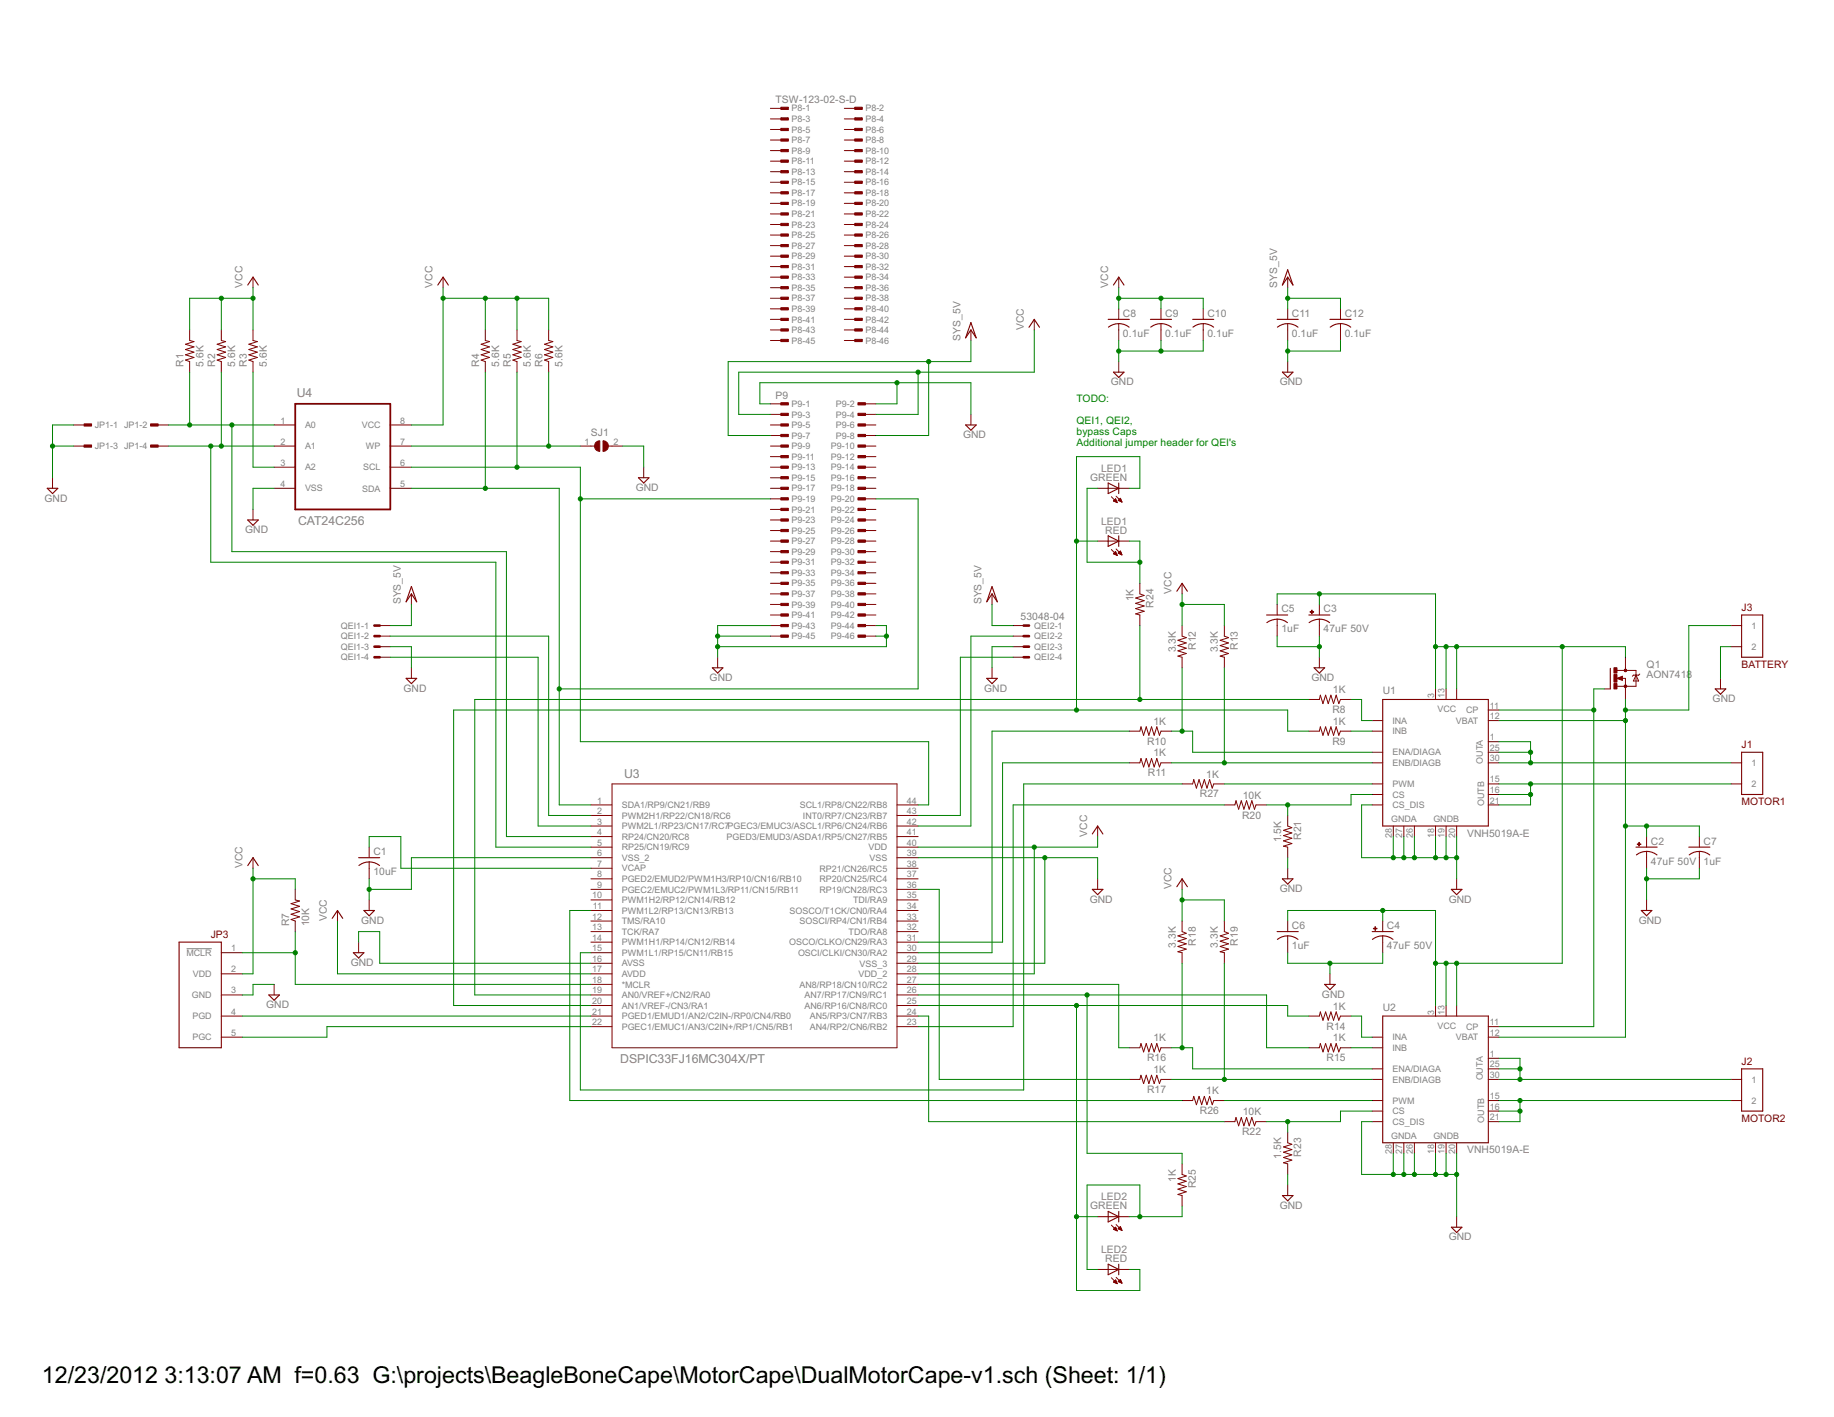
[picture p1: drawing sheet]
<svg xmlns="http://www.w3.org/2000/svg" width="279mm" height="216mm" viewBox="0 0 279 216" stroke-linecap="round" stroke-linejoin="round" font-family="sans-serif">
<path d="M28.4 144.5h3.9" fill="none" stroke="#808080" stroke-width=".15"/>
<g fill="none" stroke="#800000" stroke-width=".15">
<path d="M117.4 16.5h1.6M117.4 18.1h1.6M117.4 19.7h1.6M128.6 16.5h1.6M128.6 18.1h1.6M128.6 19.7h1.6M117.4 21.3h1.6M117.4 22.9h1.6M117.4 24.6h1.6M117.4 26.2h1.6M117.4 27.8h1.6M117.4 29.4h1.6"/>
<path d="M117.4 31h1.6M117.4 32.6h1.6M117.4 34.2h1.6M117.4 35.8h1.6M117.4 37.4h1.6M117.4 39h1.6M128.6 21.3h1.6M128.6 22.9h1.6M128.6 24.6h1.6M128.6 26.2h1.6M128.6 27.8h1.6M128.6 29.4h1.6"/>
<path d="M128.6 31h1.6M128.6 32.6h1.6M128.6 34.2h1.6M128.6 35.8h1.6M128.6 37.4h1.6M128.6 39h1.6M28.9 50.3v1.6l.6 .1-1.2 .5 1.2 .4-1.2 .4 1.2 .4-1.2 .4 1.2 .4-1.2 .4 .6 .2v1.6M33.7 50.3v1.6l.7 .1-1.3 .5 1.3 .4-1.3 .4 1.3 .4-1.3 .4 1.3 .4-1.3 .4 .6 .2v1.6M38.5 42.2v1.6M38.5 50.3v1.6l.7 .1-1.3 .5 1.3 .4-1.3 .4 1.3 .4-1.3 .4 1.3 .4-1.3 .4 .6 .2v1.6M67.5 42.2v1.6M73.9 50.3v1.6l.7 .1-1.3 .5 1.3 .4-1.3 .4 1.3 .4-1.3 .4 1.3 .4-1.3 .4 .6 .2v1.6"/>
<path d="M78.8 50.3v1.6l.6 .1-1.3 .5 1.3 .4-1.3 .4 1.3 .4-1.3 .4 1.3 .4-1.3 .4 .7 .2v1.6M83.6 50.3v1.6l.6 .1-1.2 .5 1.2 .4-1.2 .4 1.2 .4-1.2 .4 1.2 .4-1.2 .4 .6 .2v1.6M117.4 40.6h1.6M117.4 42.2h1.6M117.4 43.8h1.6M117.4 45.4h1.6M117.4 47.1h1.6M117.4 48.7h1.6M117.4 50.3h1.6M117.4 51.9h1.6M128.6 40.6h1.6M128.6 42.2h1.6"/>
<path d="M128.6 43.8h1.6M128.6 45.4h1.6M128.6 47.1h1.6M128.6 48.7h1.6M128.6 50.3h1.6M128.6 51.9h1.6M147.9 50.3v1.6M157.6 48.7v1.6M170.4 42.2v1.6M170.4 47.1v1.6M170.4 49.3v2.6M170.4 55.1v1.6"/>
<path d="M176.9 47.1v1.6M176.9 49.3v2.6M183.3 47.1v1.6M183.3 49.3v2.6M196.2 42.2v1.6M196.2 47.1v1.6M196.2 49.3v2.6M196.2 55.1v1.6M204.2 47.1v1.6M204.2 49.3v2.6M8 72.8v1.6M11.2 64.7h1.6"/>
<path d="M11.2 68h1.6M24.1 64.7h1.6M24.1 68h1.6M38.5 77.6v1.6M41.8 64.7h3.2M41.8 71.2h3.2M41.8 68h3.2M41.8 74.4h3.2M59.5 64.7h3.2M59.5 71.2h3.2M59.5 68h3.2M59.5 74.4h3.2"/>
<path d="M88.4 68h2.2M92.7 68h2.1M98.1 71.2v1.6M117.4 64.7h1.6M117.4 71.2h1.6M117.4 68h1.6M117.4 74.4h1.6M117.4 61.5h1.6M117.4 63.1h1.6M117.4 66.4h1.6M117.4 69.6h1.6M117.4 72.8h1.6"/>
<path d="M117.4 76h1.6M117.4 77.6h1.6M117.4 79.2h1.6M131.8 64.7h1.6M131.8 71.2h1.6M131.8 68h1.6M131.8 74.4h1.6M131.8 61.5h1.6M131.8 63.1h1.6M131.8 66.4h1.6M131.8 69.6h1.6M131.8 72.8h1.6"/>
<path d="M131.8 76h1.6M131.8 77.6h1.6M131.8 79.2h1.6M147.9 63.1v1.6M167.2 74.4h4.8M169.3 75.7l.9 .9M169.7 76.3h.4M169.7 76.2h.4M169.8 76.2h.2M169.8 76.4h.3M169.9 76.1h.1M169.9 76h.1"/>
<path d="M169.9 76l-.3 .3 .6 .3M169.9 76l.3 .6M170 76.5h.2M170 75.6l.9 .9M170.1 76.5h.1M170.3 76.2l.4-.3 .2 .6zM170.4 76.2h.4M170.4 76.3h.4M170.5 76.2h.3M170.5 76.1h.3M170.6 76h.1M170.6 76.3h.3"/>
<path d="M170.8 76.4h.1M170.9 76.5h.1M57.8 95.3h1.7M57.8 98.5h1.7M57.8 96.9h1.7M62.7 90.5v1.6M117.4 95.3h1.6M117.4 80.8h1.6M117.4 82.4h1.6M117.4 84.1h1.6M117.4 85.7h1.6M117.4 87.3h1.6"/>
<path d="M117.4 88.9h1.6M117.4 90.5h1.6M117.4 92.1h1.6M117.4 93.7h1.6M117.4 96.9h1.6M131.8 95.3h1.6M131.8 80.8h1.6M131.8 82.4h1.6M131.8 84.1h1.6M131.8 85.7h1.6M131.8 87.3h1.6M131.8 88.9h1.6"/>
<path d="M131.8 90.5h1.6M131.8 92.1h1.6M131.8 93.7h1.6M131.8 96.9h1.6M151.1 90.5v1.6M154.3 95.3h1.7M154.3 98.5h1.7M154.3 96.9h1.7M167.2 82.4h4.8M169.3 83.7l.9 .9M169.7 84.4h.4M169.7 84.3h.4"/>
<path d="M169.8 84.2h.2M169.8 84.5h.3M169.9 84.1h.1M169.9 84.1l-.3 .3 .6 .2M169.9 84.1l.3 .5M169.9 84.5h.3M170 83.7l.9 .8M170.1 84.6h.1M170.4 84.2h.4M170.4 84.3h.4M170.5 84.2h.3M170.5 84.1h.3"/>
<path d="M170.6 84.4h.3M170.6 84.1h.1M170.7 84h.1M170.7 84l-.4 .3 .6 .2M170.7 84l.2 .5M170.7 84.5h.2M170.9 84.5h.1M173.7 88.9v1.6l.6 .2-1.3 .4 1.3 .4-1.3 .4 1.3 .4-1.3 .4 1.3 .4-1.3 .4 .7 .2v1.6M180.1 95.3v1.6l.6 .3-1.2 .4 1.2 .4-1.2 .4 1.2 .4-1.2 .4 1.2 .4-1.2 .4 .6 .1v1.6M180.1 88.9v1.6M186.5 95.3v1.6l.7 .3-1.3 .4 1.3 .4-1.3 .4 1.3 .4-1.3 .4 1.3 .4-1.3 .4 .6 .1v1.6M194.6 92.1v1.6"/>
<path d="M194.6 94.3v2.6M201 92.1v1.6M201 94.3v2.6M263.7 95.3h1.6M263.7 98.5h1.6M57.8 100.1h1.7M62.7 101.7v1.7M93.2 119.4h43.5v40.2h-43.5zM109.3 100.1v1.6M151.1 101.7v1.7M154.3 100.1h1.7M172 111.4h1.7l.1-.7 .4 1.3 .4-1.3 .4 1.3 .4-1.3 .4 1.3 .4-1.3 .4 1.3 .3-.6h1.6"/>
<path d="M172 116.2h1.7l.1-.6 .4 1.3 .4-1.3 .4 1.3 .4-1.3 .4 1.3 .4-1.3 .4 1.3 .3-.7h1.6M180.1 119.4h1.6l.2-.6 .4 1.3 .4-1.3 .4 1.3 .4-1.3 .4 1.3 .4-1.3 .4 1.3 .2-.7h1.6M199.4 111.4h1.6l.1-.7 .4 1.3 .5-1.3 .4 1.3 .4-1.3 .4 1.3 .4-1.3 .4 1.3 .2-.6h1.6M199.4 106.6h1.6l.1-.7 .4 1.3 .5-1.3 .4 1.3 .4-1.3 .4 1.3 .4-1.3 .4 1.3 .2-.6h1.6M201 100.1v1.6M209 119.4h1.7M209 109.8h1.7M209 111.4h1.7M209 114.6h1.7M209 116.2h1.7M218.7 105v1.6M220.3 105v1.6"/>
<path d="M221.9 105v1.6M226.7 119.4h1.6M226.7 109.8h1.6M226.7 114.6h1.6M226.7 116.2h1.6M226.7 113h1.6M226.7 108.2h1.6M244.4 105h.9M246.4 102.2h2.8v2.4h-2.8M246.4 103.4l.8-.4v.7zM247.1 103.4h.5v3.2M247.6 100.1v2.1"/>
<path d="M249.2 102.9l.4 .9h-.8zM249.8 102.7l-.2 .2h-.8l-.1 .1M262.1 103.4v1.6M263.7 119.4h1.6M263.7 116.2h1.6M38.5 130.7v1.6M45 135.5v1.6l.6 .2-1.3 .4 1.3 .4-1.3 .4 1.3 .4-1.3 .4 1.3 .4-1.3 .4 .7 .2v1.6M51.4 138.7v1.6M56.2 129.1v1.6M56.2 131.3v2.6M56.2 137.1v1.6M90 122.6h3.2"/>
<path d="M90 124.2h3.2M90 125.9h3.2M90 127.5h3.2M90 129.1h3.2M90 130.7h3.2M90 132.3h3.2M90 133.9h3.2M90 135.5h3.2M90 137.1h3.2M90 138.7h3.2M136.7 122.6h3.2M136.7 124.2h3.2"/>
<path d="M136.7 125.9h3.2M136.7 127.5h3.2M136.7 129.1h3.2M136.7 130.7h3.2M136.7 132.3h3.2M136.7 133.9h3.2M136.7 135.5h3.2M136.7 137.1h3.2M136.7 138.7h3.2M167.2 125.9v1.6M167.2 133.9v1.6M180.1 133.9v1.6"/>
<path d="M186.5 122.6h1.6l.2-.6 .4 1.3 .4-1.3 .4 1.3 .4-1.3 .4 1.3 .4-1.3 .4 1.3 .2-.7h1.7M196.2 124.2v1.7l.6 .2-1.3 .4 1.3 .4-1.3 .4 1.3 .4-1.3 .4 1.3 .4-1.3 .4 .7 .2v1.6M196.2 132.3v1.6M209 122.6h1.7M209 121.1h1.7M212.3 125.9v1.6M213.9 125.9v1.6M215.5 125.9v1.6M218.7 125.9v1.6M220.3 125.9v1.6M221.9 125.9v1.6M221.9 133.9v1.6"/>
<path d="M226.7 122.6h1.6M226.7 121.1h1.6M250.8 127.5v1.6M250.8 129.7v2.6M250.8 137.1v1.6M258.9 127.5v1.6M258.9 129.7v2.6M33.7 145.2h3.2M33.7 148.4h3.2M33.7 151.6h3.2M33.7 154.8h3.2M33.7 158h3.2"/>
<path d="M41.8 150v1.6M54.6 143.6v1.6M90 140.3h3.2M90 141.9h3.2M90 143.6h3.2M90 145.2h3.2M90 146.8h3.2M90 148.4h3.2M90 150h3.2M90 151.6h3.2M90 153.2h3.2M90 154.8h3.2"/>
<path d="M90 156.4h3.2M136.7 140.3h3.2M136.7 141.9h3.2M136.7 143.6h3.2M136.7 145.2h3.2M136.7 146.8h3.2M136.7 148.4h3.2M136.7 150h3.2M136.7 151.6h3.2M136.7 153.2h3.2M136.7 154.8h3.2M136.7 156.4h3.2"/>
<path d="M172 159.6h1.7l.1-.6 .4 1.3 .4-1.3 .4 1.3 .4-1.3 .4 1.3 .4-1.3 .4 1.3 .3-.7h1.6M180.1 140.3v1.6l.6 .3-1.2 .4 1.2 .4-1.2 .4 1.2 .4-1.2 .4 1.2 .4-1.2 .4 .6 .2v1.6M186.5 140.3v1.6l.7 .3-1.3 .4 1.3 .4-1.3 .4 1.3 .4-1.3 .4 1.3 .4-1.3 .4 .6 .2v1.6M196.2 140.3v1.6M196.2 142.6v2.6M199.4 154.8h1.6l.1-.6 .4 1.2 .5-1.2 .4 1.2 .4-1.2 .4 1.2 .4-1.2 .4 1.2 .2-.6h1.6M199.4 159.6h1.6l.1-.6 .4 1.3 .5-1.3 .4 1.3 .4-1.3 .4 1.3 .4-1.3 .4 1.3 .2-.7h1.6M202.6 148.4v1.6M209 159.6h1.7M209 158h1.7M210.7 140.3v1.6M210.7 142.6v2.6"/>
<path d="M218.7 153.2v1.6M220.3 153.2v1.6M221.9 153.2v1.6M226.7 156.4h1.6M226.7 158h1.6M172 164.5h1.7l.1-.7 .4 1.3 .4-1.3 .4 1.3 .4-1.3 .4 1.3 .4-1.3 .4 1.3 .3-.6h1.6M180.1 167.7h1.6l.2-.7 .4 1.3 .4-1.3 .4 1.3 .4-1.3 .4 1.3 .4-1.3 .4 1.3 .2-.6h1.6M180.1 177.3v1.6l.6 .3-1.2 .4 1.2 .4-1.2 .4 1.2 .4-1.2 .4 1.2 .4-1.2 .4 .6 .2v1.6M186.5 170.9h1.6l.2-.6 .4 1.2 .4-1.2 .4 1.2 .4-1.2 .4 1.2 .4-1.2 .4 1.2 .2-.6h1.7M196.2 172.5v1.6l.6 .2-1.3 .5 1.3 .4-1.3 .4 1.3 .4-1.3 .4 1.3 .4-1.3 .4 .7 .1v1.6M209 162.9h1.7M209 164.5h1.7"/>
<path d="M209 167.7h1.7M209 169.3h1.7M209 170.9h1.7M212.3 174.1v1.6M213.9 174.1v1.6M215.5 174.1v1.6M218.7 174.1v1.6M220.3 174.1v1.6M221.9 174.1v1.6M226.7 162.9h1.6M226.7 164.5h1.6M226.7 167.7h1.6"/>
<path d="M226.7 161.2h1.6M226.7 169.3h1.6M226.7 170.9h1.6M263.7 164.5h1.6M263.7 167.7h1.6M167.2 193.4h4.8M167.2 185.4h4.8M169.3 194.7l.9 .9M169.3 186.7l.9 .8M169.7 195.4h.4M169.7 195.3h.4M169.7 187.3h.4"/>
<path d="M169.7 195.2h.4M169.7 187.2h.4M169.8 187.1h.2M169.8 195.4h.3M169.8 195.2h.2M169.9 187.4h.2M169.9 187.1h.1M169.9 195.1h.1M169.9 187h.1M169.9 195l-.3 .3 .6 .3M169.9 195l.3 .6M169.9 195h.1"/>
<path d="M169.9 187l-.3 .3 .6 .2M169.9 187l.3 .5M170 195.5h.2M170 187.5h.2M170 194.6l.9 .9M170 186.6l.9 .9M170.1 195.6h.1M170.2 187.5h.1M170.3 187.2l.4-.3 .2 .6zM170.4 187.2h.4M170.4 195.2h.4M170.4 195.3h.4"/>
<path d="M170.4 187.1h.4M170.5 195.2h.3M170.5 187.3h.3M170.5 187.1h.3M170.5 195.1h.3M170.6 187h.1M170.6 195.4h.3M170.6 195h.1M170.6 187.3h.3M170.6 186.9h.1M170.7 194.9l-.4 .4 .6 .2M170.7 194.9l.2 .6"/>
<path d="M170.7 195.4h.2M170.8 187.4h.1M170.9 195.5h.1M170.9 187.5h.1M196.2 180.6v1.6M221.9 185.4v1.6"/>
</g>
<g fill="none" stroke="#800000" stroke-width=".17">
<path d="M37.7 43.4l.8-1.2 .8 1.2M66.7 43.4l.8-1.2 .8 1.2M147.9 49.1l.8 2.4-.8-1.2-.8 1.2zM156.8 49.9l.8-1.2 .8 1.2M168.8 48.7h3.2M169.6 43.4l.8-1.2 .8 1.2M169.6 56.7h1.6l-.8 .8zM170.4 49.3a2.64 2.64 0 0 1 1.6 .5M170.4 49.3a2.45 2.45 0 0 0-1.5 .5M175.3 48.7h3.2M176.9 49.3a2.77 2.77 0 0 1 1.6 .5M176.9 49.3a2.45 2.45 0 0 0-1.6 .5"/>
<path d="M181.7 48.7h3.2M183.3 49.3a2.77 2.77 0 0 1 1.6 .5M183.3 49.3a2.45 2.45 0 0 0-1.6 .5M194.6 48.7h3.2M195.4 56.7h1.6l-.8 .8zM196.2 49.3a2.64 2.64 0 0 1 1.5 .5M196.2 49.3a2.45 2.45 0 0 0-1.6 .5M196.2 41.1l.8 2.3-.8-1.2-.8 1.2zM202.6 48.7h3.2M204.2 49.3a2.64 2.64 0 0 1 1.6 .5M204.2 49.3a2.45 2.45 0 0 0-1.6 .5M7.2 74.4h1.6l-.8 .8z"/>
<path d="M37.7 79.2h1.6l-.8 .8zM97.3 72.8h1.6l-.8 .8zM147.1 64.7h1.6l-.8 .9zM168.8 73.6l1.6 .8-1.6 .8zM170.4 73.6v1.6M62.7 89.4l.8 2.3-.8-1.2-.8 1.2zM151.1 89.4l.8 2.3-.8-1.2-.8 1.2zM168.8 81.6l1.6 .8-1.6 .8zM170.4 81.6v1.6M179.3 90.1l.8-1.2 .8 1.2M193 93.7h3.2M193 94.9a2.58 2.58 0 0 1 3.1 0"/>
<path d="M199.4 93.7h3.2M199.4 94.9a2.58 2.58 0 0 1 3.2 0M265.3 93.7h3.2v6.4h-3.2zM61.9 103.4h1.6l-.8 .8zM108.5 101.7h1.6l-.8 .9zM150.3 103.4h1.6l-.8 .8zM200.2 101.7h1.6l-.8 .9zM210.7 106.6h16v19.3h-16zM245.3 101.8v3.2M261.3 105h1.6l-.8 .8zM265.3 114.6h3.2v6.5h-3.2zM37.7 131.9l.8-1.2 .8 1.2"/>
<path d="M50.6 139.9l.8-1.2 .8 1.2M54.6 130.7h3.2M54.7 131.9a2.53 2.53 0 0 1 3.1 0M55.4 138.7h1.6l-.8 .8zM166.4 135.5h1.6l-.8 .8zM166.4 127.1l.8-1.2 .8 1.2M179.3 135.1l.8-1.2 .8 1.2M195.4 133.9h1.6l-.8 .8zM221.1 135.5h1.6l-.8 .8zM249.2 129.1h3.3M249.3 130.3a2.5 2.5 0 0 1 3.1 0M250 138.7h1.7l-.9 .8z"/>
<path d="M257.3 129.1h3.2M257.3 130.3a2.5 2.5 0 0 1 3.2 0M27.3 143.6h6.4v16h-6.4zM41 151.6h1.6l-.8 .8zM53.8 145.2h1.6l-.8 .8zM194.6 141.9h3.2M194.6 143.1a2.5 2.5 0 0 1 3.1 0M201.8 150h1.6l-.8 .8zM209 141.9h3.3M209.1 143.1a2.5 2.5 0 0 1 3.1 0M210.7 154.8h16v19.3h-16zM265.3 162.9h3.2v6.4h-3.2z"/>
<path d="M168.8 184.6l1.6 .8-1.6 .8zM168.8 192.6l1.6 .8-1.6 .8zM170.4 184.6v1.6M170.4 192.6v1.6M195.4 182.2h1.6l-.8 .8zM221.1 187h1.6l-.8 .8z"/>
</g>
<path d="M247.1 103.2l-.6 .2 .6 .1v-.1h-.2" fill="none" stroke="#800000" stroke-width=".21"/>
<g fill="#800000" stroke="#800000" stroke-width=".15">
<path d="M91.9 67.2a.8 .8 0 0 1 .8 .8 .8 .8 0 0 1-.8 .8z" fill-rule="evenodd"/>
<path d="M90.8 67.4l.6-.2v1.6a.81 .81 0 0 1-.8-.6 .81 .81 0 0 1 .2-.8z" fill-rule="evenodd"/>
<circle cx="247.6" cy="104.6" r=".21"/>
<circle cx="247.6" cy="102.1" r=".21"/>
</g>
<g fill="#800000" stroke="#800000" stroke-width=".15">
<path d="M245.9 104.2h.4v.8h-.4z"/>
<path d="M245.9 101.7h.4v.9h-.4z"/>
<path d="M245.9 102.8h.4v1.1h-.4z"/>
<path d="M119 16.3h1.1v.4h-1.1z"/>
<path d="M130.2 16.3h1.2v.4h-1.2z"/>
<path d="M119 17.9h1.1v.4h-1.1z"/>
<path d="M130.2 17.9h1.2v.4h-1.2z"/>
<path d="M119 19.6h1.1v.3h-1.1z"/>
<path d="M130.2 19.6h1.2v.3h-1.2z"/>
<path d="M119 21.2h1.1v.3h-1.1z"/>
<path d="M130.2 21.2h1.2v.3h-1.2z"/>
<path d="M119 22.8h1.1v.3h-1.1z"/>
<path d="M130.2 22.8h1.2v.3h-1.2z"/>
<path d="M119 24.4h1.1v.3h-1.1z"/>
<path d="M130.2 24.4h1.2v.3h-1.2z"/>
<path d="M119 26h1.1v.3h-1.1z"/>
<path d="M130.2 26h1.2v.3h-1.2z"/>
<path d="M119 27.6h1.1v.3h-1.1z"/>
<path d="M130.2 27.6h1.2v.3h-1.2z"/>
<path d="M119 29.2h1.1v.3h-1.1z"/>
<path d="M130.2 29.2h1.2v.3h-1.2z"/>
<path d="M119 30.8h1.1v.4h-1.1z"/>
<path d="M130.2 30.8h1.2v.4h-1.2z"/>
<path d="M119 32.4h1.1v.4h-1.1z"/>
<path d="M130.2 32.4h1.2v.4h-1.2z"/>
<path d="M119 34h1.1v.4h-1.1z"/>
<path d="M130.2 34h1.2v.4h-1.2z"/>
<path d="M119 35.6h1.1v.4h-1.1z"/>
<path d="M130.2 35.6h1.2v.4h-1.2z"/>
<path d="M119 37.3h1.1v.3h-1.1z"/>
<path d="M130.2 37.3h1.2v.3h-1.2z"/>
<path d="M119 38.9h1.1v.3h-1.1z"/>
<path d="M130.2 38.9h1.2v.3h-1.2z"/>
<path d="M119 40.4h1.1v.4h-1.1z"/>
<path d="M130.2 40.4h1.2v.4h-1.2z"/>
<path d="M119 42.1h1.1v.3h-1.1z"/>
<path d="M130.2 42.1h1.2v.3h-1.2z"/>
<path d="M119 43.7h1.1v.3h-1.1z"/>
<path d="M130.2 43.7h1.2v.3h-1.2z"/>
<path d="M119 45.3h1.1v.3h-1.1z"/>
<path d="M130.2 45.3h1.2v.3h-1.2z"/>
<path d="M119 46.9h1.1v.3h-1.1z"/>
<path d="M130.2 46.9h1.2v.3h-1.2z"/>
<path d="M119 48.5h1.1v.3h-1.1z"/>
<path d="M130.2 48.5h1.2v.3h-1.2z"/>
<path d="M119 50.1h1.1v.3h-1.1z"/>
<path d="M130.2 50.1h1.2v.3h-1.2z"/>
<path d="M119 51.7h1.1v.3h-1.1z"/>
<path d="M130.2 51.7h1.2v.3h-1.2z"/>
<path d="M119 61.4h1.1v.3h-1.1z"/>
<path d="M130.7 61.4h1.1v.3h-1.1z"/>
<path d="M119 63h1.1v.3h-1.1z"/>
<path d="M130.7 63h1.1v.3h-1.1z"/>
<path d="M119 64.6h1.1v.3h-1.1z"/>
<path d="M130.7 64.6h1.1v.3h-1.1z"/>
<path d="M119 66.2h1.1v.3h-1.1z"/>
<path d="M130.7 66.2h1.1v.3h-1.1z"/>
<path d="M119 67.8h1.1v.3h-1.1z"/>
<path d="M130.7 67.8h1.1v.3h-1.1z"/>
<path d="M119 69.4h1.1v.3h-1.1z"/>
<path d="M130.7 69.4h1.1v.3h-1.1z"/>
<path d="M119 71h1.1v.4h-1.1z"/>
<path d="M130.7 71h1.1v.4h-1.1z"/>
<path d="M119 72.6h1.1v.4h-1.1z"/>
<path d="M130.7 72.6h1.1v.4h-1.1z"/>
<path d="M119 74.2h1.1v.4h-1.1z"/>
<path d="M130.7 74.2h1.1v.4h-1.1z"/>
<path d="M119 75.8h1.1v.4h-1.1z"/>
<path d="M130.7 75.8h1.1v.4h-1.1z"/>
<path d="M119 77.4h1.1v.4h-1.1z"/>
<path d="M130.7 77.4h1.1v.4h-1.1z"/>
<path d="M119 79.1h1.1v.3h-1.1z"/>
<path d="M130.7 79.1h1.1v.3h-1.1z"/>
<path d="M119 80.7h1.1v.3h-1.1z"/>
<path d="M130.7 80.7h1.1v.3h-1.1z"/>
<path d="M119 82.3h1.1v.3h-1.1z"/>
<path d="M130.7 82.3h1.1v.3h-1.1z"/>
<path d="M119 83.9h1.1v.3h-1.1z"/>
<path d="M130.7 83.9h1.1v.3h-1.1z"/>
<path d="M119 85.5h1.1v.3h-1.1z"/>
<path d="M130.7 85.5h1.1v.3h-1.1z"/>
<path d="M119 87.1h1.1v.3h-1.1z"/>
<path d="M130.7 87.1h1.1v.3h-1.1z"/>
<path d="M119 88.7h1.1v.3h-1.1z"/>
<path d="M130.7 88.7h1.1v.3h-1.1z"/>
<path d="M119 90.3h1.1v.4h-1.1z"/>
<path d="M130.7 90.3h1.1v.4h-1.1z"/>
<path d="M119 91.9h1.1v.4h-1.1z"/>
<path d="M130.7 91.9h1.1v.4h-1.1z"/>
<path d="M119 93.5h1.1v.4h-1.1z"/>
<path d="M130.7 93.5h1.1v.4h-1.1z"/>
<path d="M119 95.1h1.1v.4h-1.1z"/>
<path d="M130.7 95.1h1.1v.4h-1.1z"/>
<path d="M119 96.8h1.1v.3h-1.1z"/>
<path d="M130.7 96.8h1.1v.3h-1.1z"/>
<path d="M12.8 64.6h1.1v.3h-1.1z"/>
<path d="M22.9 64.6h1.2v.3h-1.2z"/>
<path d="M12.8 67.8h1.1v.3h-1.1z"/>
<path d="M22.9 67.8h1.2v.3h-1.2z"/>
<path d="M249.4 128.6h.6v.1h-.6z"/>
<path d="M249.7 128.4v.5z"/>
<path d="M199.6 93.2h.5v.1h-.5z"/>
<path d="M199.8 93h.1v.5h-.1z"/>
<path d="M209.2 141.4h.6v.1h-.6z"/>
<path d="M209.5 141.2v.6z"/>
</g>
<path d="M45 61.5h14.5v16.1h-14.5z" fill="none" stroke="#800000" stroke-width=".28"/>
<path d="M57 95.3h.8M57 96.9h.8M57 98.5h.8M156 95.3h.8M156 96.9h.8M156 98.5h.8M57 100.1h.8M156 100.1h.8" fill="none" stroke="#800000" stroke-width=".4"/>
<g fill="none" stroke="#008000" stroke-width=".15">
<path d="M28.9 56.7v8M33.7 45.4v4.9M33.7 56.7v11.3M38.5 43.8v6.5M38.5 56.7v14.5h3.3M38.5 45.4h-9.6v4.9M67.5 43.8v20.9h-4.8M67.5 45.4h16.1v4.9M73.9 45.4v4.9M73.9 56.7v17.7M78.8 45.4v4.9M78.8 56.7v14.5"/>
<path d="M83.6 56.7v11.3M136.7 58.3v3.2h-3.3M139.9 56.7v6.4h-6.5M141.5 55.1v11.3h-8.1M147.9 51.9v3.2h-37v11.3h6.5M157.6 50.3v6.4h-45.1v6.4h4.9M170.4 43.8v3.3M170.4 51.9v3.2M170.4 45.4h12.9v1.7M176.9 45.4v1.7M176.9 51.9v1.6M183.3 51.9v1.6h-12.9"/>
<path d="M196.2 43.8v3.3M196.2 51.9v3.2M196.2 45.4h8v1.7M204.2 51.9v1.6h-8M8 68h3.2M11.2 64.7h-3.2v8.1M25.7 64.7h16.1M25.7 68h16.1M32.1 68v17.7h43.4v43.4h14.5M35.3 64.7v19.4h41.9v43.4h12.8M41.8 74.4h-3.3v3.2M62.7 74.4h22.5v48.2h4.8"/>
<path d="M62.7 71.2h25.7v41.8h53.1v9.6h-1.6M62.7 68h25.7M88.4 76h29M94.8 68h3.3v3.2M117.4 61.5h-1.6v-3.2h32.1v4.8M133.4 76h6.5v29h-54.7M167.2 74.4h-1.6v11.3h8.1M172 74.4h1.7v-4.8h-9.7v38.6M59.5 98.5h3.2v3.2M59.5 96.9h24.1v27.3h6.4M62.7 92.1v3.2h-3.2M109.3 96.9h8.1"/>
<path d="M117.4 95.3h-8.1v4.8M133.4 95.3h1.6v3.2h-25.7M133.4 96.9h1.6M151.1 92.1v3.2h3.2M154.3 98.5h-3.2v3.2M154.3 96.9h-6.4v29h-8M164 82.4h3.2M172 82.4h1.7v6.5M173.7 95.3v11.3M180.1 90.5v4.8M180.1 92.1h6.4v3.2M194.6 92.1v-1.6h24.1v14.5"/>
<path d="M194.6 96.9v1.6h6.4M201 90.5v1.6M201 96.9v3.2M218.7 98.5h28.9v1.6M220.3 98.5v6.5M221.9 98.5v6.5M238 98.5v48.3h-19.3M263.7 98.5h-1.6v4.9M263.7 95.3h-6.4v12.9h-9.7M59.5 100.1h22.5v25.8h8M154.3 100.1h-8v24.1h-6.4M172 111.4h-20.9v33.8h-11.2"/>
<path d="M172 116.2h-19.3v27.4h-12.8M178.5 116.2h30.5M178.5 111.4h3.2v3.2h27.3M180.1 119.4h-24.1v46.7h-67.6v-20.9h1.6M180.1 101.7v9.7M186.5 119.4h22.5M186.5 101.7v14.5M199.4 111.4h-3.2v-3.2h-127.1v45h20.9M199.4 106.6h-127.1v45h17.7M205.8 106.6h1.6v3.2h1.6M205.8 111.4h3.2M228.3 108.2h14.5"/>
<path d="M228.3 109.8h19.3M228.3 116.2h35.4M228.3 114.6h4.9M228.3 113h4.9v3.2M228.3 119.4h35.4M233.2 119.4v3.2h-4.9M244.4 105h-1.6v51.4h-14.5M247.6 106.6v51.4h-19.3M38.5 132.3v16.1h-1.6M38.5 133.9h6.5v1.6M56.2 129.1v-1.6h4.9v4.8h28.9M56.2 133.9v3.2"/>
<path d="M90 138.7h-3.2v29h93.3M90 130.7h-27.3v4.8h-6.5M139.9 130.7h27.3v3.2M139.9 135.5h3.2v29h28.9M157.6 129.1v19.3h-17.7M159.2 130.7v16.1h-19.3M167.2 127.5v1.6h-27.3M180.1 135.5v4.8M180.1 137.1h6.4v3.2M186.5 122.6h-32.2v33.8h-14.4M196.2 122.6v1.6M196.2 130.7v1.6"/>
<path d="M209 122.6h-1.6v8.1h14.5M209 121.1h-3.2v1.5h-12.8M210.7 138.7v1.6M212.3 127.5v3.2M213.9 127.5v3.2M215.5 127.5v3.2M218.7 127.5v3.2M220.3 127.5v3.2M221.9 127.5v6.4M228.3 121.1h4.9M247.6 125.9h11.3v1.6M250.8 125.9v1.6"/>
<path d="M250.8 132.3v4.8M258.9 132.3v1.6h-8.1M36.9 145.2h8.1M36.9 154.8h53.1M41.8 150h-3.3v1.6h-1.6M45 141.9v8.1h45M51.4 140.3v8.1h38.6M54.6 143.6v-1.7h3.2v4.9h32.2M90 156.4h-40.2v1.6h-12.9M139.9 153.2h56.3v1.6h3.2M139.9 154.8h1.6v16.1h45M139.9 151.6h53.1v8h6.4"/>
<path d="M139.9 150h30.5v9.6h1.6M164 153.2v43.4h9.7v-3.2h-1.7M165.6 151.6v24.1h14.5v1.6M178.5 159.6h3.2v3.3h27.3M180.1 146.8v12.8M186.5 146.8v17.7M196.2 145.2v1.6h14.5v-1.6M196.2 140.3v-1.6h22.5v14.5M202.6 146.8v1.6M205.8 154.8h1.6v3.2h1.6M205.8 159.6h3.2M220.3 146.8v6.4"/>
<path d="M221.9 146.8v6.4M178.5 164.5h30.5M186.5 167.7h22.5M196.2 170.9v1.6M196.2 178.9v1.7M209 170.9h-1.6v8h14.5M209 169.3h-4.8v1.6h-11.2M212.3 175.7v3.2M213.9 175.7v3.2M215.5 175.7v3.2M218.7 175.7v3.2M220.3 175.7v3.2"/>
<path d="M221.9 175.7v9.7M228.3 164.5h35.4M228.3 162.9h3.3M228.3 161.2h3.3v3.3M228.3 167.7h35.4M228.3 169.3h3.3M231.6 167.7v3.2h-3.3M164 185.4h3.2M173.7 185.4v-4.8h-8.1v12.8h1.6M180.1 183.8v1.6h-8.1"/>
</g>
<g fill="#008000" stroke="#008000" stroke-width=".15">
<circle cx="220.3" cy="146.8" r=".32"/>
<circle cx="220.3" cy="98.5" r=".32"/>
<circle cx="221.9" cy="98.5" r=".32"/>
<circle cx="238" cy="98.5" r=".32"/>
<circle cx="221.9" cy="146.8" r=".32"/>
<circle cx="210.7" cy="138.7" r=".32"/>
<circle cx="218.7" cy="146.8" r=".32"/>
<circle cx="218.7" cy="98.5" r=".32"/>
<circle cx="201" cy="90.5" r=".32"/>
<circle cx="242.8" cy="108.2" r=".32"/>
<circle cx="247.6" cy="109.8" r=".32"/>
<circle cx="247.6" cy="108.2" r=".32"/>
<circle cx="247.6" cy="125.9" r=".32"/>
<circle cx="250.8" cy="125.9" r=".32"/>
<circle cx="213.9" cy="130.7" r=".32"/>
<circle cx="215.5" cy="130.7" r=".32"/>
<circle cx="218.7" cy="130.7" r=".32"/>
<circle cx="220.3" cy="130.7" r=".32"/>
<circle cx="221.9" cy="130.7" r=".32"/>
<circle cx="212.3" cy="130.7" r=".32"/>
<circle cx="213.9" cy="178.9" r=".32"/>
<circle cx="215.5" cy="178.9" r=".32"/>
<circle cx="218.7" cy="178.9" r=".32"/>
<circle cx="220.3" cy="178.9" r=".32"/>
<circle cx="221.9" cy="178.9" r=".32"/>
<circle cx="212.3" cy="178.9" r=".32"/>
<circle cx="8" cy="68" r=".32"/>
<circle cx="56.2" cy="135.5" r=".32"/>
<circle cx="159.2" cy="130.7" r=".32"/>
<circle cx="109.3" cy="96.9" r=".32"/>
<circle cx="109.3" cy="98.5" r=".32"/>
<circle cx="135" cy="96.9" r=".32"/>
<circle cx="136.7" cy="58.3" r=".32"/>
<circle cx="202.6" cy="146.8" r=".32"/>
<circle cx="201" cy="98.5" r=".32"/>
<circle cx="250.8" cy="133.9" r=".32"/>
<circle cx="170.4" cy="53.5" r=".32"/>
<circle cx="176.9" cy="53.5" r=".32"/>
<circle cx="196.2" cy="53.5" r=".32"/>
<circle cx="233.2" cy="114.6" r=".32"/>
<circle cx="233.2" cy="116.2" r=".32"/>
<circle cx="233.2" cy="119.4" r=".32"/>
<circle cx="233.2" cy="121.1" r=".32"/>
<circle cx="231.6" cy="164.5" r=".32"/>
<circle cx="231.6" cy="162.9" r=".32"/>
<circle cx="231.6" cy="169.3" r=".32"/>
<circle cx="231.6" cy="167.7" r=".32"/>
<circle cx="28.9" cy="64.7" r=".32"/>
<circle cx="35.3" cy="64.7" r=".32"/>
<circle cx="33.7" cy="68" r=".32"/>
<circle cx="32.1" cy="68" r=".32"/>
<circle cx="33.7" cy="45.4" r=".32"/>
<circle cx="38.5" cy="45.4" r=".32"/>
<circle cx="73.9" cy="45.4" r=".32"/>
<circle cx="78.8" cy="45.4" r=".32"/>
<circle cx="67.5" cy="45.4" r=".32"/>
<circle cx="38.5" cy="133.9" r=".32"/>
<circle cx="180.1" cy="137.1" r=".32"/>
<circle cx="180.1" cy="92.1" r=".32"/>
<circle cx="157.6" cy="129.1" r=".32"/>
<circle cx="139.9" cy="56.7" r=".32"/>
<circle cx="176.9" cy="45.4" r=".32"/>
<circle cx="170.4" cy="45.4" r=".32"/>
<circle cx="83.6" cy="68" r=".32"/>
<circle cx="78.8" cy="71.2" r=".32"/>
<circle cx="88.4" cy="76" r=".32"/>
<circle cx="73.9" cy="74.4" r=".32"/>
<circle cx="85.2" cy="105" r=".32"/>
<circle cx="45" cy="145.2" r=".32"/>
<circle cx="186.5" cy="116.2" r=".32"/>
<circle cx="180.1" cy="111.4" r=".32"/>
<circle cx="186.5" cy="164.5" r=".32"/>
<circle cx="180.1" cy="159.6" r=".32"/>
<circle cx="196.2" cy="122.6" r=".32"/>
<circle cx="173.7" cy="106.6" r=".32"/>
<circle cx="165.6" cy="151.6" r=".32"/>
<circle cx="196.2" cy="170.9" r=".32"/>
<circle cx="141.5" cy="55.1" r=".32"/>
<circle cx="196.2" cy="45.4" r=".32"/>
<circle cx="173.7" cy="85.7" r=".32"/>
<circle cx="164" cy="108.2" r=".32"/>
<circle cx="164" cy="82.4" r=".32"/>
<circle cx="173.7" cy="185.4" r=".32"/>
<circle cx="164" cy="153.2" r=".32"/>
<circle cx="164" cy="185.4" r=".32"/>
</g>
<g font-size="4">
<text x="6.4" y="210.7">12/23/2012</text>
<text x="25.1" y="210.7">3:13:07 AM f=0.63 G:\projects\BeagleBoneCape\MotorCape\DualMotorCape-v1.sch (Sheet: 1/1)</text>
</g>
<g font-size="2.1" fill="#808080">
<text x="45.2" y="60.4">U4</text>
<text x="45.4" y="80">CAT24C256</text>
<text x="95.1" y="118.5">U3</text>
<text x="94.5" y="161.9">DSPIC33FJ16MC304X/PT</text>
</g>
<g font-size="1.8" fill="#808080">
<text x="118.2" y="15.7">TSW-123-02-S-D</text>
<text x="36.9" y="43.8" transform="rotate(-90 36.9 43.8)">VCC</text>
<text x="65.9" y="43.8" transform="rotate(-90 65.9 43.8)">VCC</text>
<text x="168.8" y="43.8" transform="rotate(-90 168.8 43.8)">VCC</text>
<text x="194.6" y="43.8" transform="rotate(-90 194.6 43.8)">SYS_5V</text>
<text x="146.3" y="51.9" transform="rotate(-90 146.3 51.9)">SYS_5V</text>
<text x="156" y="50.3" transform="rotate(-90 156 50.3)">VCC</text>
<text x="171.1" y="51.3">0.1uF</text>
<text x="171.1" y="48.3">C8</text>
<text x="177.5" y="51.3">0.1uF</text>
<text x="177.5" y="48.3">C9</text>
<text x="183.9" y="51.3">0.1uF</text>
<text x="183.9" y="48.3">C10</text>
<text x="196.8" y="51.3">0.1uF</text>
<text x="196.8" y="48.3">C11</text>
<text x="204.9" y="51.3">0.1uF</text>
<text x="204.9" y="48.3">C12</text>
<text x="28" y="55.9" transform="rotate(-90 28 55.9)">R1</text>
<text x="31" y="55.9" transform="rotate(-90 31 55.9)">5.6K</text>
<text x="32.8" y="55.9" transform="rotate(-90 32.8 55.9)">R2</text>
<text x="35.8" y="55.9" transform="rotate(-90 35.8 55.9)">5.6K</text>
<text x="37.6" y="55.9" transform="rotate(-90 37.6 55.9)">R3</text>
<text x="40.6" y="55.9" transform="rotate(-90 40.6 55.9)">5.6K</text>
<text x="73" y="55.9" transform="rotate(-90 73 55.9)">R4</text>
<text x="76" y="55.9" transform="rotate(-90 76 55.9)">5.6K</text>
<text x="77.8" y="55.9" transform="rotate(-90 77.8 55.9)">R5</text>
<text x="80.9" y="55.9" transform="rotate(-90 80.9 55.9)">5.6K</text>
<text x="82.6" y="55.9" transform="rotate(-90 82.6 55.9)">R6</text>
<text x="85.7" y="55.9" transform="rotate(-90 85.7 55.9)">5.6K</text>
<text x="169.2" y="58.7">GND</text>
<text x="195" y="58.7">GND</text>
<text x="118.2" y="60.7">P9</text>
<text x="90" y="66.4">SJ1</text>
<text x="146.7" y="66.8">GND</text>
<text x="167.7" y="71.9">LED1</text>
<text x="6.8" y="76.4">GND</text>
<text x="96.9" y="74.8">GND</text>
<text x="166.1" y="73.3">GREEN</text>
<text x="37.3" y="81.2">GND</text>
<text x="167.7" y="79.9">LED1</text>
<text x="168.4" y="81.3">RED</text>
<text x="61.1" y="92.1" transform="rotate(-90 61.1 92.1)">SYS_5V</text>
<text x="149.5" y="92.1" transform="rotate(-90 149.5 92.1)">SYS_5V</text>
<text x="155.5" y="94.4">53048-04</text>
<text x="172.7" y="91.6" transform="rotate(-90 172.7 91.6)">1K</text>
<text x="175.7" y="92.6" transform="rotate(-90 175.7 92.6)">R24</text>
<text x="178.5" y="90.5" transform="rotate(-90 178.5 90.5)">VCC</text>
<text x="195.2" y="93.3">C5</text>
<text x="201.6" y="93.3">C3</text>
<text x="179.1" y="99.4" transform="rotate(-90 179.1 99.4)">3.3K</text>
<text x="182.2" y="99" transform="rotate(-90 182.2 99)">R12</text>
<text x="185.6" y="99.4" transform="rotate(-90 185.6 99.4)">3.3K</text>
<text x="188.6" y="99" transform="rotate(-90 188.6 99)">R13</text>
<text x="195.2" y="96.4">1uF</text>
<text x="201.6" y="96.4">47uF 50V</text>
<text x="250.9" y="101.7">Q1</text>
<text x="61.5" y="105.4">GND</text>
<text x="108.1" y="103.8">GND</text>
<text x="149.9" y="105.4">GND</text>
<text x="199.8" y="103.8">GND</text>
<text x="203.1" y="105.6">1K</text>
<text x="210.6" y="105.8">U1</text>
<text x="250.9" y="103.4">AON7418</text>
<text x="260.9" y="107">GND</text>
<text x="174.8" y="113.5">R10</text>
<text x="175.7" y="110.4">1K</text>
<text x="203" y="108.6">R8</text>
<text x="203" y="113.5">R9</text>
<text x="203.1" y="110.4">1K</text>
<text x="174.9" y="118.3">R11</text>
<text x="175.7" y="115.2">1K</text>
<text x="183.8" y="118.5">1K</text>
<text x="182.8" y="121.5">R27</text>
<text x="189.2" y="124.7">R20</text>
<text x="189.3" y="121.7">10K</text>
<text x="56.9" y="130.3">C1</text>
<text x="165.6" y="127.5" transform="rotate(-90 165.6 127.5)">VCC</text>
<text x="195.2" y="128.3" transform="rotate(-90 195.2 128.3)">1.5K</text>
<text x="198.2" y="128" transform="rotate(-90 198.2 128)">R21</text>
<text x="223.5" y="127.5">VNH5019A-E</text>
<text x="251.5" y="131.7">47uF 50V 1uF</text>
<text x="251.5" y="128.7">C2</text>
<text x="259.5" y="128.7">C7</text>
<text x="36.9" y="132.3" transform="rotate(-90 36.9 132.3)">VCC</text>
<text x="56.9" y="133.3">10uF</text>
<text x="166" y="137.5">GND</text>
<text x="178.5" y="135.5" transform="rotate(-90 178.5 135.5)">VCC</text>
<text x="195" y="135.9">GND</text>
<text x="220.7" y="137.5">GND</text>
<text x="44" y="141.1" transform="rotate(-90 44 141.1)">R7</text>
<text x="47.1" y="141.1" transform="rotate(-90 47.1 141.1)">10K</text>
<text x="49.8" y="140.3" transform="rotate(-90 49.8 140.3)">VCC</text>
<text x="55" y="140.7">GND</text>
<text x="196.8" y="141.5">C6</text>
<text x="211.3" y="141.5">C4</text>
<text x="249.6" y="140.7">GND</text>
<text x="53.4" y="147.2">GND</text>
<text x="179.1" y="144.4" transform="rotate(-90 179.1 144.4)">3.3K</text>
<text x="182.2" y="144.1" transform="rotate(-90 182.2 144.1)">R18</text>
<text x="185.6" y="144.4" transform="rotate(-90 185.6 144.4)">3.3K</text>
<text x="188.6" y="144.1" transform="rotate(-90 188.6 144.1)">R19</text>
<text x="196.8" y="144.6">1uF</text>
<text x="211.3" y="144.6">47uF 50V</text>
<text x="40.6" y="153.6">GND</text>
<text x="201.4" y="152">GND</text>
<text x="203.1" y="153.8">1K</text>
<text x="210.6" y="154">U2</text>
<text x="174.8" y="161.7">R16</text>
<text x="175.7" y="158.7">1K</text>
<text x="202.1" y="156.9">R14</text>
<text x="202.1" y="161.7">R15</text>
<text x="203.1" y="158.7">1K</text>
<text x="174.8" y="166.5">R17</text>
<text x="175.7" y="163.5">1K</text>
<text x="183.8" y="166.7">1K</text>
<text x="182.8" y="169.8">R26</text>
<text x="189.2" y="173">R22</text>
<text x="189.3" y="169.9">10K</text>
<text x="195.2" y="176.6" transform="rotate(-90 195.2 176.6)">1.5K</text>
<text x="198.2" y="176.2" transform="rotate(-90 198.2 176.2)">R23</text>
<text x="223.5" y="175.7">VNH5019A-E</text>
<text x="166.1" y="184.2">GREEN</text>
<text x="167.7" y="182.9">LED2</text>
<text x="179.1" y="180.1" transform="rotate(-90 179.1 180.1)">1K</text>
<text x="182.2" y="181.1" transform="rotate(-90 182.2 181.1)">R25</text>
<text x="195" y="184.2">GND</text>
<text x="167.7" y="190.9">LED2</text>
<text x="220.7" y="189">GND</text>
<text x="168.4" y="192.3">RED</text>
</g>
<g font-size="1.8" fill="#008000">
<text x="164" y="61.2">TODO:</text>
<text x="164" y="64.6">QEI1, QEI2,</text>
<text x="164" y="66.3">bypass Caps</text>
<text x="164" y="68">Additional jumper header for QEI's</text>
</g>
<g font-size="1.8" fill="#800000">
<text x="265.3" y="93.1">J3</text>
<text x="265.3" y="101.7">BATTERY</text>
<text x="265.3" y="114">J1</text>
<text x="265.3" y="122.6">MOTOR1</text>
<text x="32.1" y="142.9">JP3</text>
<text x="265.3" y="162.2">J2</text>
<text x="265.3" y="170.9">MOTOR2</text>
</g>
<g font-size="1.5" fill="#808080">
<text x="120.6" y="17">P8-1</text>
<text x="131.8" y="17">P8-2</text>
<text x="120.6" y="18.6">P8-3</text>
<text x="120.6" y="20.2">P8-5</text>
<text x="120.6" y="21.8">P8-7</text>
<text x="120.6" y="23.4">P8-9</text>
<text x="131.8" y="18.6">P8-4</text>
<text x="131.8" y="20.2">P8-6</text>
<text x="131.8" y="21.8">P8-8</text>
<text x="131.8" y="23.4">P8-10</text>
<text x="120.6" y="25">P8-11</text>
<text x="120.6" y="26.6">P8-13</text>
<text x="120.6" y="28.2">P8-15</text>
<text x="120.6" y="29.9">P8-17</text>
<text x="131.8" y="25">P8-12</text>
<text x="131.8" y="26.6">P8-14</text>
<text x="131.8" y="28.2">P8-16</text>
<text x="131.8" y="29.9">P8-18</text>
<text x="120.6" y="31.5">P8-19</text>
<text x="120.6" y="33.1">P8-21</text>
<text x="120.6" y="34.7">P8-23</text>
<text x="131.8" y="31.5">P8-20</text>
<text x="131.8" y="33.1">P8-22</text>
<text x="131.8" y="34.7">P8-24</text>
<text x="120.6" y="36.3">P8-25</text>
<text x="120.6" y="37.9">P8-27</text>
<text x="120.6" y="39.5">P8-29</text>
<text x="120.6" y="41.1">P8-31</text>
<text x="131.8" y="36.3">P8-26</text>
<text x="131.8" y="37.9">P8-28</text>
<text x="131.8" y="39.5">P8-30</text>
<text x="131.8" y="41.1">P8-32</text>
<text x="120.6" y="42.7">P8-33</text>
<text x="120.6" y="44.3">P8-35</text>
<text x="120.6" y="45.9">P8-37</text>
<text x="120.6" y="47.5">P8-39</text>
<text x="131.8" y="42.7">P8-34</text>
<text x="131.8" y="44.3">P8-36</text>
<text x="131.8" y="45.9">P8-38</text>
<text x="131.8" y="47.5">P8-40</text>
<text x="120.6" y="49.2">P8-41</text>
<text x="120.6" y="50.8">P8-43</text>
<text x="120.6" y="52.4">P8-45</text>
<text x="131.8" y="49.2">P8-42</text>
<text x="131.8" y="50.8">P8-44</text>
<text x="131.8" y="52.4">P8-46</text>
<text x="14.4" y="65.2">JP1-1 JP1-2</text>
<text x="42.7" y="64.5">1</text>
<text x="46.5" y="65.2">A0</text>
<text x="55.1" y="65.2">VCC</text>
<text x="60.9" y="64.5">8</text>
<text x="120.6" y="62">P9-1</text>
<text x="120.6" y="63.6">P9-3</text>
<text x="120.6" y="65.2">P9-5</text>
<text x="127.3" y="62">P9-2</text>
<text x="127.3" y="63.6">P9-4</text>
<text x="127.3" y="65.2">P9-6</text>
<text x="14.4" y="68.5">JP1-3 JP1-4</text>
<text x="42.7" y="67.7">2</text>
<text x="42.7" y="71">3</text>
<text x="46.5" y="68.5">A1</text>
<text x="46.5" y="71.7">A2</text>
<text x="55.3" y="71.7">SCL</text>
<text x="55.7" y="68.5">WP</text>
<text x="60.9" y="71">6</text>
<text x="60.9" y="67.7">7</text>
<text x="89" y="67.7">1</text>
<text x="93.5" y="67.7">2</text>
<text x="120.6" y="66.8">P9-7</text>
<text x="120.6" y="68.5">P9-9</text>
<text x="120.6" y="70.1">P9-11</text>
<text x="120.6" y="71.7">P9-13</text>
<text x="126.6" y="68.5">P9-10</text>
<text x="126.6" y="70.1">P9-12</text>
<text x="126.6" y="71.7">P9-14</text>
<text x="127.3" y="66.8">P9-8</text>
<text x="42.7" y="74.2">4</text>
<text x="46.5" y="74.9">VSS</text>
<text x="55.2" y="74.9">SDA</text>
<text x="60.9" y="74.2">5</text>
<text x="120.6" y="73.3">P9-15</text>
<text x="120.6" y="74.9">P9-17</text>
<text x="120.6" y="76.5">P9-19</text>
<text x="126.6" y="73.3">P9-16</text>
<text x="126.6" y="74.9">P9-18</text>
<text x="126.6" y="76.5">P9-20</text>
<text x="120.6" y="78.1">P9-21</text>
<text x="120.6" y="79.7">P9-23</text>
<text x="120.6" y="81.3">P9-25</text>
<text x="120.6" y="82.9">P9-27</text>
<text x="126.6" y="78.1">P9-22</text>
<text x="126.6" y="79.7">P9-24</text>
<text x="126.6" y="81.3">P9-26</text>
<text x="126.6" y="82.9">P9-28</text>
<text x="120.6" y="84.5">P9-29</text>
<text x="120.6" y="86.1">P9-31</text>
<text x="120.6" y="87.8">P9-33</text>
<text x="120.6" y="89.4">P9-35</text>
<text x="126.6" y="84.5">P9-30</text>
<text x="126.6" y="86.1">P9-32</text>
<text x="126.6" y="87.8">P9-34</text>
<text x="126.6" y="89.4">P9-36</text>
<text x="51.9" y="95.8">QEI1-1</text>
<text x="120.6" y="91">P9-37</text>
<text x="120.6" y="92.6">P9-39</text>
<text x="120.6" y="94.2">P9-41</text>
<text x="120.6" y="95.8">P9-43</text>
<text x="126.6" y="91">P9-38</text>
<text x="126.6" y="92.6">P9-40</text>
<text x="126.6" y="94.2">P9-42</text>
<text x="126.6" y="95.8">P9-44</text>
<text x="157.6" y="95.8">QEI2-1</text>
<text x="266.8" y="95.8">1</text>
<text x="51.9" y="97.4">QEI1-2</text>
<text x="51.9" y="99">QEI1-3</text>
<text x="51.9" y="100.6">QEI1-4</text>
<text x="120.6" y="97.4">P9-45</text>
<text x="126.6" y="97.4">P9-46</text>
<text x="157.6" y="97.4">QEI2-2</text>
<text x="157.6" y="99">QEI2-3</text>
<text x="157.6" y="100.6">QEI2-4</text>
<text x="266.8" y="99">2</text>
<text x="218.5" y="106.3" transform="rotate(-90 218.5 106.3)">3</text>
<text x="220.1" y="106.3" transform="rotate(-90 220.1 106.3)">13</text>
<text x="227" y="108">11</text>
<text x="212.1" y="110.3">INA</text>
<text x="212.1" y="111.9">INB</text>
<text x="219" y="108.5">VCC</text>
<text x="221.8" y="110.3">VBAT</text>
<text x="223.4" y="108.7">CP</text>
<text x="227" y="112.8">1</text>
<text x="227" y="109.6">12</text>
<text x="212.1" y="115.1">ENA/DIAGA</text>
<text x="212.1" y="116.7">ENB/DIAGB</text>
<text x="212.1" y="119.9">PWM</text>
<text x="225.9" y="116.4" transform="rotate(-90 225.9 116.4)">OUTA</text>
<text x="227" y="119.2">15</text>
<text x="227" y="114.4">25</text>
<text x="227" y="116">30</text>
<text x="266.8" y="116.7">1</text>
<text x="266.8" y="119.9">2</text>
<text x="91" y="122.4">1</text>
<text x="91" y="124">2</text>
<text x="91" y="125.6">3</text>
<text x="94.7" y="123.1">SDA1/RP9/CN21/RB9</text>
<text x="94.7" y="124.7">PWM2H1/RP22/CN18/RC6</text>
<text x="121.9" y="123.1">SCL1/RP8/CN22/RB8</text>
<text x="122.3" y="124.7">INT0/RP7/CN23/RB7</text>
<text x="138.1" y="125.6">42</text>
<text x="138.1" y="124">43</text>
<text x="138.1" y="122.4">44</text>
<text x="211.9" y="125.2">GNDA</text>
<text x="212.1" y="121.5">CS</text>
<text x="212.1" y="123.1">CS_DIS</text>
<text x="218.4" y="125.2">GNDB</text>
<text x="226.1" y="122.8" transform="rotate(-90 226.1 122.8)">OUTB</text>
<text x="227" y="120.8">16</text>
<text x="227" y="122.4">21</text>
<text x="91" y="127.2">4</text>
<text x="91" y="128.9">5</text>
<text x="91" y="130.5">6</text>
<text x="94.7" y="126.3">PWM2L1/RP23/CN17/RC7PGEC3/EMUC3/ASCL1/RP6/CN24/RB6</text>
<text x="94.7" y="128">RP24/CN20/RC8</text>
<text x="94.7" y="129.6">RP25/CN19/RC9</text>
<text x="94.7" y="131.2">VSS_2</text>
<text x="110.7" y="128">PGED3/EMUD3/ASDA1/RP5/CN27/RB5</text>
<text x="132.3" y="129.6">VDD</text>
<text x="132.5" y="131.2">VSS</text>
<text x="138.1" y="130.5">39</text>
<text x="138.1" y="128.9">40</text>
<text x="138.1" y="127.2">41</text>
<text x="212" y="127.6" transform="rotate(-90 212 127.6)">28</text>
<text x="213.6" y="127.6" transform="rotate(-90 213.6 127.6)">27</text>
<text x="215.2" y="127.6" transform="rotate(-90 215.2 127.6)">26</text>
<text x="218.5" y="127.6" transform="rotate(-90 218.5 127.6)">18</text>
<text x="220.1" y="127.6" transform="rotate(-90 220.1 127.6)">19</text>
<text x="221.7" y="127.6" transform="rotate(-90 221.7 127.6)">20</text>
<text x="90.2" y="136.9">10</text>
<text x="91" y="132.1">7</text>
<text x="91" y="133.7">8</text>
<text x="91" y="135.3">9</text>
<text x="94.7" y="132.8">VCAP</text>
<text x="94.7" y="134.4">PGED2/EMUD2/PWM1H3/RP10/CN16/RB10</text>
<text x="94.7" y="136">PGEC2/EMUC2/PWM1L3/RP11/CN15/RB11</text>
<text x="94.7" y="137.6">PWM1H2/RP12/CN14/RB12</text>
<text x="124.8" y="136">RP19/CN28/RC3</text>
<text x="124.8" y="134.4">RP20/CN25/RC4</text>
<text x="124.8" y="132.8">RP21/CN26/RC5</text>
<text x="130" y="137.6">TDI/RA9</text>
<text x="138.1" y="136.9">35</text>
<text x="138.1" y="135.3">36</text>
<text x="138.1" y="133.7">37</text>
<text x="138.1" y="132.1">38</text>
<text x="90.2" y="140.1">12</text>
<text x="90.2" y="141.7">13</text>
<text x="90.2" y="143.3">14</text>
<text x="90.3" y="138.5">11</text>
<text x="94.7" y="139.2">PWM1L2/RP13/CN13/RB13</text>
<text x="94.7" y="140.8">TMS/RA10</text>
<text x="94.7" y="142.4">TCK/RA7</text>
<text x="120.3" y="139.2">SOSCO/T1CK/CN0/RA4</text>
<text x="121.8" y="140.8">SOSCI/RP4/CN1/RB4</text>
<text x="129.3" y="142.4">TDO/RA8</text>
<text x="138.1" y="143.3">31</text>
<text x="138.1" y="141.7">32</text>
<text x="138.1" y="140.1">33</text>
<text x="138.1" y="138.5">34</text>
<text x="28.4" y="145.6">MCLR</text>
<text x="29.4" y="148.9">VDD</text>
<text x="35.2" y="144.9">1</text>
<text x="35.2" y="148.2">2</text>
<text x="90.2" y="144.9">15</text>
<text x="90.2" y="146.5">16</text>
<text x="90.2" y="148.2">17</text>
<text x="90.2" y="149.8">18</text>
<text x="94.7" y="144">PWM1H1/RP14/CN12/RB14</text>
<text x="94.7" y="145.6">PWM1L1/RP15/CN11/RB15</text>
<text x="94.7" y="147.3">AVSS</text>
<text x="94.7" y="148.9">AVDD</text>
<text x="120.2" y="144">OSCO/CLKO/CN29/RA3</text>
<text x="121.6" y="145.7">OSCI/CLKI/CN30/RA2</text>
<text x="130.8" y="148.9">VDD_2</text>
<text x="130.9" y="147.3">VSS_3</text>
<text x="138.1" y="149.8">27</text>
<text x="138.1" y="148.2">28</text>
<text x="138.1" y="146.5">29</text>
<text x="138.1" y="144.9">30</text>
<text x="29.2" y="152.1">GND</text>
<text x="29.3" y="155.3">PGD</text>
<text x="35.2" y="151.4">3</text>
<text x="35.2" y="154.6">4</text>
<text x="90.2" y="151.4">19</text>
<text x="90.2" y="153">20</text>
<text x="90.2" y="154.6">21</text>
<text x="94.7" y="150.5">*MCLR</text>
<text x="94.7" y="152.1">AN0/VREF+/CN2/RA0</text>
<text x="94.7" y="153.7">AN1/VREF-/CN3/RA1</text>
<text x="94.7" y="155.3">PGED1/EMUD1/AN2/C2IN-/RP0/CN4/RB0</text>
<text x="121.8" y="150.5">AN8/RP18/CN10/RC2</text>
<text x="122.6" y="153.7">AN6/RP16/CN8/RC0</text>
<text x="122.6" y="152.1">AN7/RP17/CN9/RC1</text>
<text x="123.4" y="155.3">AN5/RP3/CN7/RB3</text>
<text x="138.1" y="154.6">24</text>
<text x="138.1" y="153">25</text>
<text x="138.1" y="151.4">26</text>
<text x="218.5" y="154.6" transform="rotate(-90 218.5 154.6)">3</text>
<text x="220.1" y="154.6" transform="rotate(-90 220.1 154.6)">13</text>
<text x="29.3" y="158.5">PGC</text>
<text x="35.2" y="157.8">5</text>
<text x="90.2" y="156.2">22</text>
<text x="94.7" y="156.9">PGEC1/EMUC1/AN3/C2IN+/RP1/CN5/RB1</text>
<text x="123.4" y="156.9">AN4/RP2/CN6/RB2</text>
<text x="138.1" y="156.2">23</text>
<text x="212.1" y="158.5">INA</text>
<text x="212.1" y="160.1">INB</text>
<text x="219" y="156.7">VCC</text>
<text x="221.8" y="158.5">VBAT</text>
<text x="223.4" y="156.9">CP</text>
<text x="227" y="161">1</text>
<text x="227" y="156.2">11</text>
<text x="227" y="157.8">12</text>
<text x="212.1" y="163.3">ENA/DIAGA</text>
<text x="212.1" y="164.9">ENB/DIAGB</text>
<text x="225.9" y="164.6" transform="rotate(-90 225.9 164.6)">OUTA</text>
<text x="227" y="167.5">15</text>
<text x="227" y="162.6">25</text>
<text x="227" y="164.2">30</text>
<text x="266.8" y="164.9">1</text>
<text x="211.9" y="173.5">GNDA</text>
<text x="212.1" y="168.2">PWM</text>
<text x="212.1" y="169.8">CS</text>
<text x="212.1" y="171.4">CS_DIS</text>
<text x="218.4" y="173.5">GNDB</text>
<text x="226.1" y="171.1" transform="rotate(-90 226.1 171.1)">OUTB</text>
<text x="227" y="169.1">16</text>
<text x="227" y="170.7">21</text>
<text x="266.8" y="168.2">2</text>
<text x="212" y="175.9" transform="rotate(-90 212 175.9)">28</text>
<text x="213.6" y="175.9" transform="rotate(-90 213.6 175.9)">27</text>
<text x="215.2" y="175.9" transform="rotate(-90 215.2 175.9)">26</text>
<text x="218.5" y="175.9" transform="rotate(-90 218.5 175.9)">18</text>
<text x="220.1" y="175.9" transform="rotate(-90 220.1 175.9)">19</text>
<text x="221.7" y="175.9" transform="rotate(-90 221.7 175.9)">20</text>
</g>
</svg>
